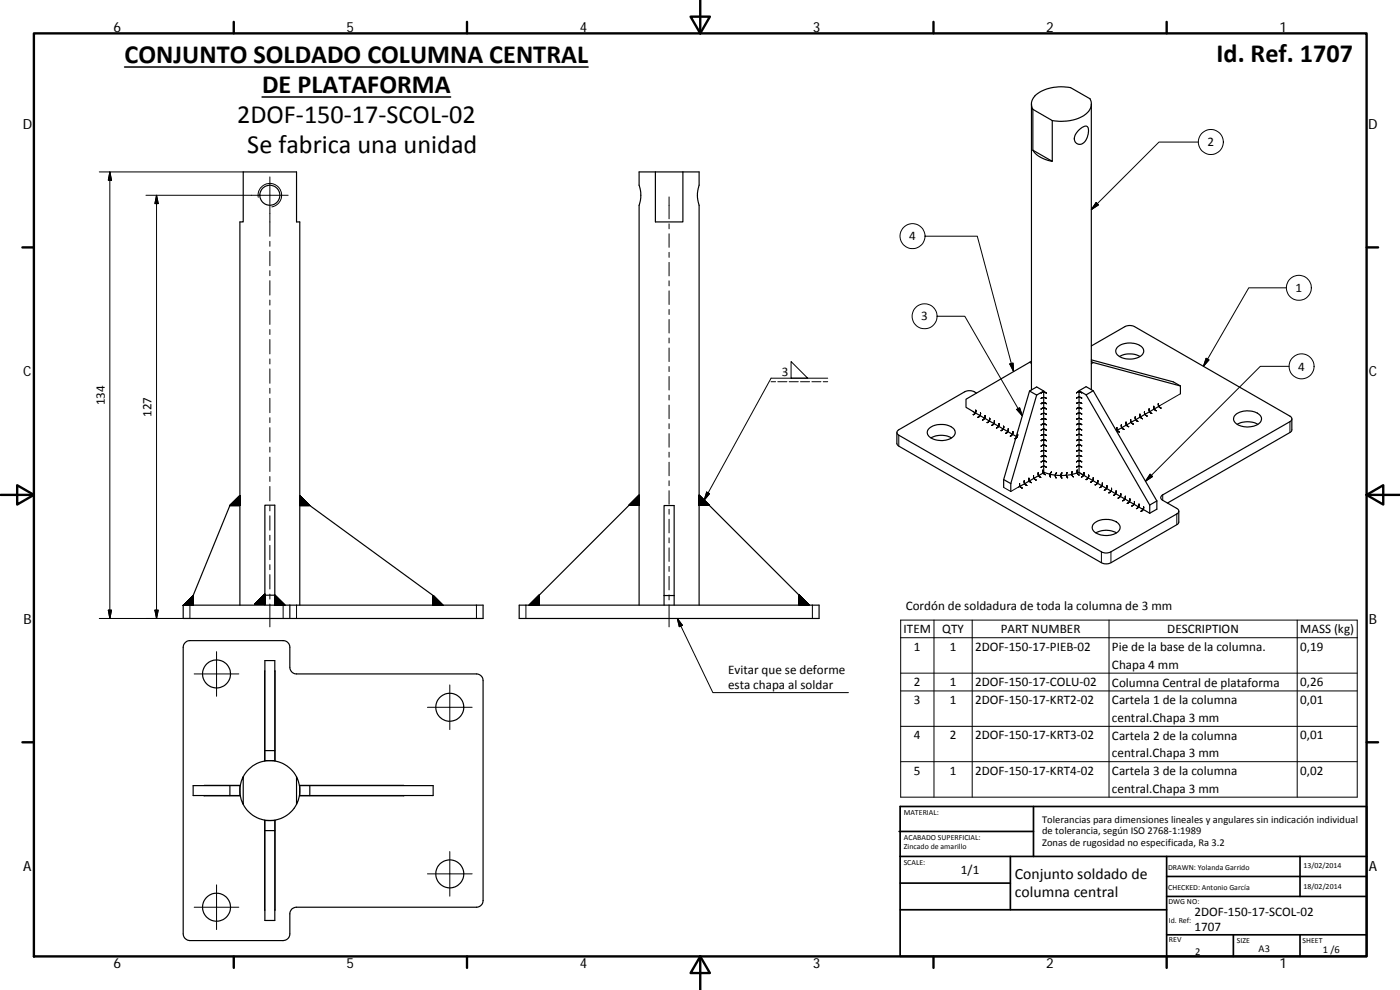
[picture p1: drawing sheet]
<svg xmlns="http://www.w3.org/2000/svg" width="420mm" height="297mm" viewBox="0 0 420 297" stroke-linecap="round" stroke-linejoin="round" font-family="sans-serif">
<g fill="none" stroke="#000" stroke-width=".36">
<path d="M309.6 31.2v85.8M310 32.8a3.7 3.7 0 0 1 1.9-5.1 13.7 13.7 0 0 1 9.4-1.4l5.8 3.3a4 4 0 0 1-2.5 5.4 14.1 14.1 0 0 1-8.8 1.2M310 32.8l5.8 3.4M310 32.8v12.3M315.8 36.2v12.2a8.4 8.4 0 0 1-5.8-3.3M323.8 39l1.1-.9a1.04 1.04 0 0 1 1.3-.2 1.04 1.04 0 0 1 .5 1.3 3.8 3.8 0 0 1-2.6 4.1 1.93 1.93 0 0 1-1.7-1.4 1.93 1.93 0 0 1 .7-2zM327.5 31.2v85.7M196.7 51.6h8.2M196.7 51.6h-4.9l.1 4.3a8.9 8.9 0 0 1-.1 5.7v120M204.9 51.6h4.9l-.1 4.5a9 9 0 0 0 .1 5.5v120M204.9 51.6v15h-8.2v-15M310 45.1l5.8 3.3"/>
<path d="M309 117.3l2.1 1.2M309 117.3l-7.8 26.6M309.6 109l-.6-.3-19.1 11.1v2.4l2.3 1.4M309.6 108.4l-.6 .3M311.1 118.5l-7.8 26.6M313.2 117.3l-2.1-1.2-2.1 1.2M313.2 117.3l-2.1 1.2M313.2 117.3v24.5M323.8 117.2l2.2 1.3M323.8 117.2l2.2-1.2 2.1 1.2M323.8 117.2v24.6l1.5 .8M326 118.5l19 33"/>
<path d="M327.5 103.8l10.1-5.8a3.2 3.2 0 0 1 2.9 0l46.6 26.9a.88 .88 0 0 1 .6 .8 .88 .88 0 0 1-.6 .8l-38.2 22a.85 .85 0 0 0-.6 .8 .85 .85 0 0 0 .6 .8l4.3 2.4a.87 .87 0 0 1 .6 .9 .87 .87 0 0 1-.6 .8l-19.8 11.4a2.98 2.98 0 0 1-2.9 0l-60.8-35a.88 .88 0 0 1-.5-.8 .88 .88 0 0 1 .5-.9l19.8-11.4a3.4 3.4 0 0 1 3.6 .4M327.5 108.5l.6 .3 26.2 7M327.5 108l24.6 6.6 2.2 1.2M328.1 108.8l-.6 .3M328.1 117.2l-2.1 1.3M328.1 117.2l19.1 33.1M335.5 104a5.8 5.8 0 0 1 7.6 .6 2.06 2.06 0 0 1-1.8 2.8 5.5 5.5 0 0 1-6.3-1.5l-.1-.8zM336 107a6.6 6.6 0 0 1 6.1 0M354.3 115.8v2.4M269.2 129.8v3.4l.5 .7 60.8 34.9a3.1 3.1 0 0 0 2.9 0l20-11.5 .4-.7v-3.2M278.7 128.7a5.8 5.8 0 0 1 7.8 .3 2.22 2.22 0 0 1-2.2 2.9 5.5 5.5 0 0 1-5.9-1.5l-.1-.9zM279.4 131.4a6.5 6.5 0 0 1 6.2 0"/>
<path d="M292.1 123.5l12.9 7.5M292.1 123.5h.1M348 121.7l-13 7.6M370.9 124.4a5.9 5.9 0 0 1 7.5 .5 2.02 2.02 0 0 1-1.7 2.8 5.5 5.5 0 0 1-6.4-1.4v-1.1zM371.3 127.3a6.5 6.5 0 0 1 6.2 0M387.7 125.7v3.2l-.4 .7-36.9 21.3M72 151.7h-3l-11 27v2.9M90 151.7h3l37 27v2.9M191.8 151.6h-3l-27 27v3M209.8 151.6h3l27 27v3M301.2 143.9l2.1 1.2M301.2 143.9v2.3"/>
<path d="M303.3 145.1v2.4M305.7 146.1l7.7-4.4a14.7 14.7 0 0 0 10.3 0l19.2 11M328.5 156.9a5.8 5.8 0 0 1 7.5 .6 2.02 2.02 0 0 1-1.7 2.8 5.5 5.5 0 0 1-6.4-1.4v-1.2zM328.9 159.9a6.4 6.4 0 0 1 6.2 0M342.8 152.7l2.2 1.3M345 151.5v2.5M347.2 150.3l-2.2 1.2M347.2 150.3v2.5l-2.2 1.2M79.5 178.6v3M79.5 178.6v-27h3v30M79.5 178.6h3M199.3 178.7v2.9"/>
<path d="M199.3 178.7v-27h3v29.9M199.3 178.7h3M55 181.6h90v4h-90zM55.5 192.9l.8-.6 .7-.1h28a2 2 0 0 1 2 2v6a2.05 2.05 0 0 0 2 2h54a2.05 2.05 0 0 1 2 2v66a2 2 0 0 1-2 2h-54a1.94 1.94 0 0 0-2 2v6a2 2 0 0 1-2 2h-28a2.08 2.08 0 0 1-2-2v-86zM72 181.6v-115h1v-15h16v15h1v115M87 181.6v4M155.8 181.6h90v4h-90zM79.4 201.3h.1M82.5 201.3v27M58 235.7h14v3h-14zM61.3 238.7l10.8 .1M69 235.7v3"/>
<path d="M72.1 235.6l-10.8 .1M73 233.1v8.2a9 9 0 0 1 0-8.2zM73 233.1a9 9 0 0 1 16 0M79.5 228.2h3v-30h-3l-.1 30.1M79.5 225.2h3M89 233.1a9.2 9.2 0 0 1 0 8.2zM89.8 235.6l31.4 .1M90 235.7h40v3h-40zM93 235.7v3M121.2 238.7l-31.4 .1M79.4 246.1l.1 30.1h3v-30h-3M79.5 249.2h3"/>
<path d="M82.5 246.1v27M89 241.3a9 9 0 0 1-16 0M79.4 273.1h.1"/>
<circle cx="81" cy="58.6" r="3"/>
<circle cx="65" cy="202.2" r="4.2"/>
<circle cx="135" cy="212.2" r="4.2"/>
<circle cx="65" cy="272.2" r="4.2"/>
<circle cx="135" cy="262.2" r="4.2"/>
</g>
<g fill="none" stroke="#000" stroke-width=".3">
<path d="M29.8 51.6h43.2M33 51.6v134M33 51.6l.5 2.5h-1zM47 58.6v127M47 58.6l.5 2.5h-1zM77.5 59.2a3.5 3.5 0 0 1 2.9-4.1 3.5 3.5 0 0 1 4.1 2.9 3.5 3.5 0 0 1-2.9 4.1M81 53.1v17.8M86.5 58.6h-42.7M200.8 59.1v6.6M359.6 42.6h-11.8l-20.3 20.3M81 72.4v1.5M81 75.4v4.3"/>
<path d="M200.8 67.2v1.4M200.8 70.1v4.1M200.8 75.7v1.5M200.8 78.7v4.1M277.6 70.9a3.8 3.8 0 0 1-5.5 3.2 3.8 3.8 0 0 1-.3-6.4 3.8 3.8 0 0 1 5.8 2.7v.5h15.7l10.9 40.6M329 60.8l.7 .7-2.2 1.4zM81 81.2v1.5M81 84.2v4.3M81 90v1.5M81 93v4.3M81 98.9v1.5M200.8 84.3v1.5"/>
<path d="M200.8 87.3v4.1M200.8 92.9v1.5M200.8 95.9v4M281.2 94.9a3.7 3.7 0 0 1-5.4 3.5 3.7 3.7 0 0 1-.5-6.4 3.7 3.7 0 0 1 5.9 2.4v.5h8.3l17.3 29.9M386 86.4h-11.2l-13.6 23.5M81 101.9v4.3M81 107.7v1.5M81 110.7v4.3M81 116.5v1.5M81 119.5v4.3M200.8 101.4v1.5M200.8 104.4v4.1"/>
<path d="M200.8 110v1.5M200.8 113v4M200.8 118.5v1.5M231.4 114.5h1.4M233.4 114.5h2.8M236.8 114.5h2.8M237.4 108.5l5 5h-5zM240.3 114.5h2.7M243.7 114.5h2.7M247.1 114.5h1.3M248.4 113.5h-17l-20.1 36.6M303.1 109.2l.9-.3 .2 2.6z"/>
<path d="M312.5 118l.6-.4 .9 .4M312.5 119.5l.6-.2 .9 .2M323.1 117.9l.6-.3 .9 .3M323.1 119.4l.6-.2 .9 .2M354.3 118.2l-6.3 3.6M362 107.5l.8 .5-1.6 1.9zM386.9 109.9h-8.7l-34.4 34.5M81 125.3v1.5M81 128.3v4.4M81 134.2v1.5M81 137.2v4.3M200.8 121.5v4.1"/>
<path d="M200.8 127.1v1.5M200.8 130.1v4.1M200.8 135.7v1.5M200.8 138.7v4M269.7 130.6v3.3M292.9 123.1l-.2 .9-.6 .4M294.2 123.8v.8l-.7 .6M295.6 124.7l-.1 .9-.7 .4M297 125.5v.7l-.8 .6M298.4 126.3v.7l-.8 .6M299.8 127.1l-.2 .9-.6 .4M301.2 127.9l-.1 .7-.7 .6"/>
<path d="M302.6 128.7l-.1 .7-.7 .6M304 129.5l-.1 .7-.7 .6 .7-.6zM305.1 122.9l.9-.6 .8 2.5zM305.4 130.3l-.2 .9-.6 .4 .6-.4zM312.5 138.6l.6-.3 .9 .3M312.5 137l.6-.3 .9 .3M312.5 135.4l.6-.3 .9 .3M312.5 133.9l.6-.4 .9 .4M312.5 132.2l.6-.2 .9 .2M312.5 130.7l.6-.3 .9 .3M312.5 129.1l.6-.3 .9 .3M312.5 127.5l.6-.3 .9 .3"/>
<path d="M312.5 125.9l.6-.3 .9 .3M312.5 124.3l.6-.3 .9 .3M312.5 122.7l.6-.3 .9 .3M312.5 121.1l.6-.3 .9 .3M323.1 138.6l.6-.3 .9 .3M323.1 137l.6-.3 .9 .3M323.1 135.4l.6-.3 .9 .3M323.1 133.8l.6-.3 .9 .3M323.1 132.2l.6-.3 .9 .3M323.1 130.6l.6-.3 .9 .3M323.1 129l.6-.3 .9 .3M323.1 127.4l.6-.3 .9 .3"/>
<path d="M323.1 125.8l.6-.3 .9 .3M323.1 124.2l.6-.2 .9 .2M323.1 122.7l.9-.4 .6 .4-.6-.4zM323.1 121.1l.6-.3 .9 .3-.9-.3zM335.2 128.3v.7l.8 .6M336.5 127.5l.3 .9 .5 .4M337.9 126.7l.1 .7 .7 .6M339.3 125.9l.2 .9 .6 .5M340.7 125.1l.1 .7 .7 .6M342.1 124.3l.1 .7 .7 .6M343.5 123.5l.1 .7 .7 .6M344.9 122.7l.1 .7 .7 .7"/>
<path d="M346.3 121.9l.1 .9 .7 .4M347.7 121.1v.7l.7 .6M387.1 126.5v3.3M69 151.7l3-3v3zM81 143v1.5M81 146v4.3M81 151.8v1.5M81 154.8v4.3M90 148.7l3 3h-3zM188.8 151.6l3-3v3zM200.8 144.3v1.4M200.8 147.2v4.1"/>
<path d="M200.8 152.8v1.5M200.8 155.8v4.1M209.8 148.6l3 3h-3zM212.1 147.6l.8 .5-1.6 2zM305.7 146.1l-2.4 1.4-2.1-1.3M306 145.1l.2 .9 .6 .4M307.4 144.3l.1 .7 .7 .6M308.8 143.5l.1 .7 .7 .6M310.2 142.7l.2 .9 .6 .4M311.6 141.9v.7l.7 .6M312.5 140.2l.6-.3 .9 .3M313 141.1l.1 .9 .6 .4"/>
<path d="M315.6 141.6l-.4 .6v.9M317.1 141.8l-.4 .6 .2 1M318.7 141.9l-.3 .7 .3 .8M320.3 141.8l-.3 .7 .4 .9M321.8 141.5l-.1 1 .4 .6M323.1 140.1l.6-.2 .9 .2M323.3 141v1l.5 .5M325.3 141.8l-.1 .9-.7 .4M326.7 142.5l-.1 .8-.7 .6M328.1 143.4l-.1 .7-.7 .6M329.5 144.1l-.2 1-.6 .4M330.8 144.9v.7l-.8 .7"/>
<path d="M332.2 145.7l-.1 .8-.7 .6M333.6 146.5l-.1 .7-.7 .7M335 147.3l-.2 .9-.6 .5M336.3 148.1v.7l-.7 .7M337.7 148.9l-.2 .9-.6 .5M339.1 149.7l-.2 .9-.6 .4M340.5 150.5l-.1 .7-.7 .6M341.8 151.3l-.1 .7-.7 .6M343.2 152.1l-.1 .7-.7 .6M345.2 142.3l.7 .7-2.1 1.4zM348.9 148.5v1.6M353.2 154.2v3.2"/>
<path d="M81 160.6v1.5M81 163.6v4.3M81 169.4v1.5M81 172.4v4.3M81 178.2v1.5M82.5 178.6l3 3h-3zM130 178.7l3 3h-3zM200.8 161.4v1.5M200.8 164.4v4M200.8 169.9v1.6M200.8 172.9v4.1M200.8 178.5v1.5"/>
<path d="M239.8 178.5l3 3h-3zM330.5 165.6v3.2M333.4 165.6v3.2M32.5 183.1h1l-.5 2.5zM46.5 183.1h1l-.5 2.5zM55 181.7l3-3v3zM57 181.6v4h-27.2M65 195.5v13.4M76.5 181.3l3-3v3zM81 181.3v6.8M85 181.6v4M89 181.6v4"/>
<path d="M143 181.6v4M157.8 181.6v4M158.8 181.6l3-3v3zM200.8 181.5v6.6M203.3 185.6l10.6 22.2h40.7M203.3 185.6l1.5 2-.9 .4zM243.8 181.6v4M270.3 186.1h137v53.1h-137zM270.3 191.3h137M280.3 186.1v53.1M291.8 186.1v53.1M332.8 186.1v53.1"/>
<path d="M389.3 186.1v53.1M58.3 202.2h13.4M128.3 212.2h13.4M135 205.5v13.4M270.3 202h137M270.3 207.3h137M270.3 217.9h137M270.3 228.5h137M135 255.5v13.4M58.3 272.2h13.4M65 265.5v13.4M128.3 262.2h13.4"/>
<circle cx="363.4" cy="42.6" r="3.7"/>
<circle cx="389.8" cy="86.4" r="3.8"/>
<circle cx="390.6" cy="109.9" r="3.7"/>
</g>
<g fill="#000" stroke="#000" stroke-width=".3">
<path d="M33 51.6l.5 2.5h-1zM47 58.6l.5 2.5h-1zM329 60.8l.7 .7-2.2 1.4zM303.1 109.2l.9-.3 .2 2.6zM362 107.5l.8 .5-1.6 1.9zM305.1 122.9l.9-.6 .8 2.5zM69 151.7l3-3v3zM90 148.7l3 3h-3zM188.8 151.6l3-3v3zM209.8 148.6l3 3h-3zM212.1 147.6l.8 .5-1.6 2zM345.2 142.3l.7 .7-2.1 1.4z"/>
<path d="M32.5 183.1h1l-.5 2.5zM46.5 183.1h1l-.5 2.5zM55 181.7l3-3v3zM79.5 178.3v3h-3zM82.5 178.6l3 3h-3zM130 178.7l3 3h-3zM161.8 178.6v3h-3zM203.3 185.6l1.5 2-.9 .4zM239.8 178.5l3 3h-3z"/>
</g>
<g fill="none" stroke="#000" stroke-width=".71">
<path d="M10.2 10h399.9v277h-399.9zM70.2 6.6v3.4M140.2 6.6v3.4M207.3 5h5.8l-2.9 5zM210.2 0v10M280.2 6.6v3.4M350.1 6.6v3.4M6.7 74.2h3.5M410.1 74.2h3.5M.2 148.5h10M5.2 145.6l5 2.9-5 2.9zM410.1 148.5l5-2.9v5.8z"/>
<path d="M410.1 148.5h10M6.7 222.7h3.5M410.1 222.7h3.5M70.2 287v3.4M140.2 287v3.4M210.2 287l2.9 5h-5.8zM210.2 287v10M280.2 287v3.4M350.1 287v3.4"/>
</g>
<g fill="none" stroke="#000" stroke-width=".51">
<path d="M269.8 249.5h40.4M270.1 242h140v45h-140zM270.1 257h140M303.2 257v16M310.2 242v15M350.1 257v30M390.2 257v12M270.1 265h33.1M270.1 273h80M350.1 269h60M350.1 263h60M350.1 280.5h60"/>
<path d="M370.2 280.5v6.5M390.2 280.5v6.5"/>
</g>
<path d="M37.4 20.1h139.1M78.6 29.1h56.6" fill="none" stroke="#000" stroke-width=".46"/>
<g font-size="7.9">
<text x="37.4" y="19">CONJUNTO SOLDADO COLUMNA CENTRAL</text>
<text x="365.1" y="18.7">Id. Ref. 1707</text>
<text x="78.6" y="28">DE PLATAFORMA</text>
<text x="71.2" y="37">2DOF‐150‐17‐SCOL‐02</text>
<text x="74.2" y="46">Se fabrica una unidad</text>
</g>
<g font-size="4.7">
<text x="304.6" y="263.9">Conjunto soldado de</text>
<text x="304.6" y="269.3">columna central</text>
</g>
<g font-size="4.2">
<text x="34" y="9.6">6</text>
<text x="104" y="9.6">5</text>
<text x="174" y="9.6">4</text>
<text x="244" y="9.6">3</text>
<text x="314" y="9.6">2</text>
<text x="384" y="9.6">1</text>
<text x="6.8" y="38.7">D</text>
<text x="410.6" y="38.7">D</text>
<text x="7" y="112.9">C</text>
<text x="410.8" y="112.9">C</text>
<text x="7" y="187.1">B</text>
<text x="410.8" y="187.1">B</text>
<text x="7" y="261.3">A</text>
<text x="410.8" y="261.3">A</text>
<text x="34" y="290.4">6</text>
<text x="104" y="290.4">5</text>
<text x="174" y="290.4">4</text>
<text x="244" y="290.4">3</text>
<text x="314" y="290.4">2</text>
<text x="384" y="290.4">1</text>
</g>
<g font-size="3.9">
<text x="362.4" y="43.9">2</text>
<text x="272.8" y="72.1">4</text>
<text x="388.8" y="87.6">1</text>
<text x="276.5" y="96.2">3</text>
<text x="234.6" y="112.7">3</text>
<text x="389.6" y="111.2">4</text>
<text x="31.4" y="121.6" transform="rotate(-90 31.4 121.6)">134</text>
<text x="45.5" y="125.1" transform="rotate(-90 45.5 125.1)">127</text>
<text x="271.8" y="182.9">Cordón de soldadura de toda la columna de 3 mm</text>
<text x="271.2" y="189.9">ITEM</text>
<text x="282.8" y="189.9">QTY</text>
<text x="300.3" y="189.9">PART NUMBER</text>
<text x="350.3" y="189.9">DESCRIPTION</text>
<text x="390.2" y="190.1">MASS (kg)</text>
<text x="274.3" y="195.3">1</text>
<text x="285" y="195.3">1</text>
<text x="292.7" y="195.3">2DOF‐150‐17‐PIEB‐02</text>
<text x="333.7" y="195.3">Pie de la base de la columna.</text>
<text x="390.2" y="195.3">0,19</text>
<text x="218.5" y="202.2">Evitar que se deforme</text>
<text x="333.7" y="200.7">Chapa 4 mm</text>
<text x="218.5" y="206.8">esta chapa al soldar</text>
<text x="274.3" y="205.9">2</text>
<text x="285" y="205.9">1</text>
<text x="292.7" y="205.9">2DOF‐150‐17‐COLU‐02</text>
<text x="333.7" y="206">Columna Central de plataforma</text>
<text x="390.2" y="205.9">0,26</text>
<text x="274.3" y="211.2">3</text>
<text x="285" y="211.2">1</text>
<text x="292.7" y="211.2">2DOF‐150‐17‐KRT2‐02</text>
<text x="333.7" y="211.3">Cartela 1 de la columna</text>
<text x="390.2" y="211.2">0,01</text>
<text x="274.3" y="221.8">4</text>
<text x="285" y="221.8">2</text>
<text x="292.7" y="221.8">2DOF‐150‐17‐KRT3‐02</text>
<text x="333.7" y="221.9">Cartela 2 de la columna</text>
<text x="333.7" y="216.6">central.Chapa 3 mm</text>
<text x="390.2" y="221.8">0,01</text>
<text x="333.7" y="227.2">central.Chapa 3 mm</text>
<text x="274.3" y="232.5">5</text>
<text x="285" y="232.5">1</text>
<text x="292.7" y="232.5">2DOF‐150‐17‐KRT4‐02</text>
<text x="333.7" y="232.5">Cartela 3 de la columna</text>
<text x="390.2" y="232.5">0,02</text>
<text x="333.7" y="237.9">central.Chapa 3 mm</text>
<text x="288.4" y="262.1">1/1</text>
<text x="358.5" y="274.9">2DOF‐150‐17‐SCOL‐02</text>
<text x="358.5" y="279.4">1707</text>
</g>
<g font-size="3.1">
<text x="312.8" y="246.8">Tolerancias para dimensiones lineales y angulares sin indicación individual</text>
<text x="312.8" y="250.4">de tolerancia, según ISO 2768‐1:1989</text>
<text x="312.8" y="254">Zonas de rugosidad no especificada, Ra 3.2</text>
<text x="358.7" y="286.4">2</text>
<text x="377.7" y="285.6">A3</text>
<text x="397" y="285.8">1 /6</text>
</g>
<g font-size="2.4">
<text x="271.2" y="244.4">MATERIAL:</text>
<text x="271.3" y="251.9">ACABADO SUPERFICIAL:</text>
<text x="271.3" y="254.6">Zincado de amarillo</text>
<text x="271.2" y="259.7">SCALE:</text>
<text x="350.6" y="260.9">DRAWN: Yolanda Garrido</text>
<text x="391.2" y="260.6">13/02/2014</text>
<text x="350.6" y="267">CHECKED: Antonio García</text>
<text x="391.2" y="266.6">18/02/2014</text>
<text x="350.6" y="271.4">DWG NO:</text>
<text x="350.8" y="276.8">Id. Ref:</text>
<text x="350.8" y="282.8">REV</text>
<text x="371.2" y="282.9">SIZE</text>
<text x="390.9" y="282.9">SHEET</text>
</g>
</svg>
